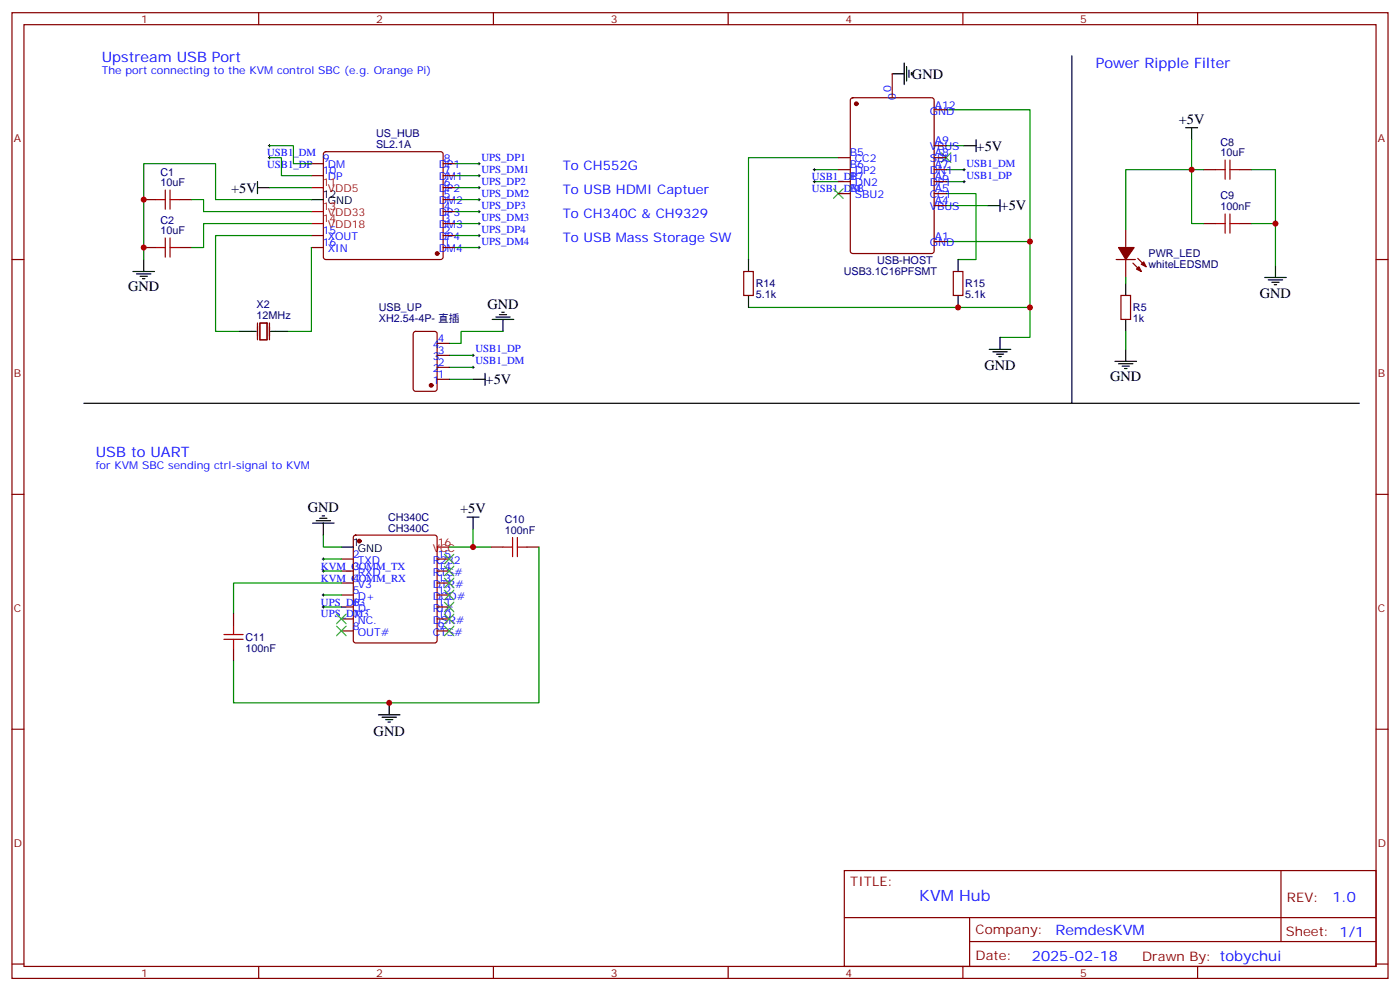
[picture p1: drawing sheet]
<svg xmlns="http://www.w3.org/2000/svg" width="412mm" height="292mm" viewBox="0 0 412 292" stroke-linecap="round" stroke-linejoin="round" font-family="sans-serif">
<g fill="none" stroke="#870000" stroke-width=".35">
<path d="M3.5 3.7h405.4v284.4h-405.4zM7.1 7.3h398.2v277.3h-398.2zM76.2 3.7v3.6M145.3 3.7v3.6M214.5 3.7v3.6M283.6 3.7v3.6M352.8 3.7v3.6M250.7 29l.5-.2h23.3l.6 .4 .1 44.7-.5 .7h-23.5l-.7-.4v-44.7zM262.8 21.7v7.1M275.2 32.3h3.5M42.3 58.8h3.6M52.9 58.8h3.5"/>
<path d="M91.7 51.7h3.5M91.7 48.2h3.5M95.5 44.9l.5-.2h33.8l.5 .2 .2 .5v30.3l-.2 .5-.5 .2h-33.8l-.5-.2-.3-.5v-30.3zM130.5 58.8h3.6M130.5 55.2h3.6M130.5 51.7h3.6M130.5 48.2h3.6M246.9 50h3.6M246.9 46.4h3.6M246.9 53.5h3.6M246.9 57h3.6M275.2 50h3.5"/>
<path d="M275.2 46.4h3.5M275.2 53.5h3.5M275.2 57h3.5M275.2 42.9h3.5M354.5 50h3.6M365.1 50h3.6M3.5 76.4h3.6M42.3 72.9h3.6M52.9 72.9h3.5M91.7 72.9h3.5M91.7 69.4h3.5M130.5 72.9h3.6"/>
<path d="M130.5 69.4h3.6M130.5 65.8h3.6M130.5 62.3h3.6M219.1 79.9h2.8v7.1h-2.8zM275.2 71.1h3.5M275.2 60.5h3.5M280.8 79.9h2.8v7.1h-2.8zM328.8 76.4h5.6M331.6 67.6v5.3M331.6 76.4v5.3M333.7 77.5l2.5 2.4M335.1 76.1l2.5 2.4"/>
<path d="M354.5 65.8h3.6M365.1 65.8h3.6M405.3 76.4h3.6M75.8 95.1v4.9M76.6 95.1h2.1v4.9h-2.1zM79.4 95.1v4.9M121.9 97.8l.5-.2h5.7l.6 .4 .1 16.5-.5 .7h-5.9l-.6-.4-.1-16.5zM330.2 87h2.8v7.1h-2.8zM128.8 111.7h3.5M128.8 108.2h3.5M128.8 104.6h3.5M128.8 101.1h3.5"/>
<path d="M3.5 145.6h3.6M104.3 157.8l.5-.2h23.3l.5 .2 .2 .5v30.3l-.3 .5-.4 .2h-23.3l-.5-.2-.2-.5v-30.3zM405.3 145.6h3.6M100.5 164.6h3.6M100.5 168.1h3.6M100.5 171.7h3.6M100.5 175.2h3.6M100.5 178.7h3.6M128.8 164.6h3.5M128.8 168.1h3.5M128.8 171.7h3.5M128.8 175.2h3.5"/>
<path d="M128.8 178.7h3.5M144.6 161.1h3.6M155.2 161.1h3.5M68.8 180.5v3.5M68.8 191.1v3.5M100.5 182.2h3.6M100.5 185.8h3.6M128.8 182.2h3.5M128.8 185.8h3.5M3.5 214.7h3.6M405.3 214.7h3.6M248.7 256.3h156.6v28.3h-156.6z"/>
<path d="M377.3 256.4v20.8M248.7 270.2h156.5M285.6 277.2h119.6M285.6 270.2v14.1M3.5 283.8h3.6M76.2 284.6v3.5M145.3 284.6v3.5M214.5 284.6v3.5M283.6 284.6v3.5M352.8 284.6v3.5M405.3 283.8h3.6"/>
</g>
<g fill="#870000" stroke="#870000" stroke-width=".35">
<path d="M334.8 79.2l.7-.7 .7 1.4z"/>
<path d="M336.2 77.8l.7-.7 .7 1.4z"/>
<path d="M329.5 72.9h4.6l-2.5 3.5z"/>
<circle cx="128.8" cy="74.6" r=".53"/>
<circle cx="127" cy="113.5" r=".53"/>
<circle cx="252.2" cy="30.6" r=".53"/>
<circle cx="105.8" cy="159.3" r=".53"/>
</g>
<g fill="none" stroke="#000" stroke-width=".35">
<path d="M266.3 18.6v6.3M267.1 19.6v4.2M315.7 16.4v102.3h-291M262.8 21.7h3.5M267.8 20.7v2.1M268.5 21.4v.7M349.2 37.6h3.6M351 37.6v3.5M75.8 55.2h3.6M75.8 53.5v3.5M91.7 58.8h3.5M284 42.9h3.5"/>
<path d="M287.5 41.1v3.6M294.6 58.8v3.5M39.2 79.9h6.3M42.3 76.4v3.5M220.5 76.4v3.5M282.2 76.4v3.5M291 60.5h3.6M375.7 78.2v3.5M40.2 80.6h4.2M41.3 81.4h2.1M42 82.1h.7M70.6 97.6h4.9"/>
<path d="M79.7 97.6h5M145 94.1h6.3M146 93.3h4.3M147.1 92.6h2.1M147.8 91.9h.7M148.2 94.1v3.5M220.5 87v3.5M282.2 87v3.5M294.6 99.3v3.6M331.6 83.5v3.5M331.6 94.1v3.5M372.5 81.7h6.4"/>
<path d="M373.6 82.4h4.2M374.6 83.1h2.2M375.4 83.8h.7M139.3 111.7h3.6M142.9 109.9v3.6M291.4 102.9h6.3M292.5 103.6h4.2M293.5 104.3h2.1M294.2 105h.7M315.7 118.7h84.7M328.4 106.4h6.4M329.5 107.1h4.2"/>
<path d="M330.6 107.8h2.1M331.3 108.5h.7M331.6 102.9v3.5M92.1 154h6.3M93.1 153.3h4.3M94.2 152.6h2.1M94.9 151.9h.7M95.2 154v3.6M137.6 152.3h3.5M139.3 152.3v3.5M100.5 161.1h3.6M111.5 210.5h6.3"/>
<path d="M112.5 211.2h4.3M113.6 211.9h2.1M114.3 212.6h.7M114.7 206.9v3.6"/>
</g>
<g fill="none" stroke="#008700" stroke-width=".35">
<path d="M278.7 32.3h24.7v67h-8.8M56.4 58.8h3.6v3.5h31.7M79.4 46.4h3.5v5.3h8.8M79.4 42.9h7v5.3h5.3M79.4 55.2h12.3M91.7 58.8h-28.2v-10.6h-21.2v28.2M134.1 55.2h7M134.1 48.2h7M134.1 51.7h7M134.1 58.8h7M239.9 50h7M239.9 53.5h7"/>
<path d="M246.9 46.4h-26.4v30M278.7 57h8.8v19.4h-5.3M278.7 50h5.3M278.7 42.9h5.3M278.7 53.5h5.3M351 41.1v24.7h3.5M354.5 50h-22.9v17.6M368.7 50h7v28.2M91.7 65.8h-31.7v7.1h-3.6M91.7 72.9v24.7h-7M91.7 69.4h-28.2v28.2h7.1M134.1 65.8h7"/>
<path d="M134.1 62.3h7M134.1 69.4h7M134.1 72.9h7M278.7 60.5h12.3M278.7 71.1h24.7M368.7 65.8h7M148.2 97.6h-12.4v3.5h-3.5M220.5 90.5h82.9M331.6 81.7v1.8M331.6 97.6v5.3M132.3 104.6h7M132.3 108.2h7"/>
<path d="M132.3 111.7h7M95.2 157.6v3.5h5.3M139.3 155.8v5.3h-7M95.2 175.2h5.3M95.2 178.7h5.3M95.2 164.6h5.3M95.2 168.1h5.3M100.5 171.7h-31.7v8.8M139.3 161.1h5.3M158.7 161.1v45.8h-89.9v-12.3"/>
</g>
<path d="M91.7 55.2h3.5M91.7 62.3h3.5M91.7 65.8h3.5M128.8 161.1h3.5" fill="none" stroke="#f00" stroke-width=".35"/>
<g fill="none" stroke="#a10000" stroke-width=".35">
<path d="M45.9 58.8h2.8M48.7 56v5.6M50.1 58.8h2.8M50.1 56v5.6M358.1 50h2.8M360.9 47.1v5.7M362.3 50h2.8M362.3 47.1v5.7M45.9 72.9h2.8M48.7 70.1v5.6M50.1 70.1v5.6M50.1 72.9h2.8"/>
<path d="M358.1 65.8h2.8M360.9 63v5.7M362.3 63v5.7M362.3 65.8h2.8M151 158.3v5.6M152.4 158.3v5.6M148.2 161.1h2.8M152.4 161.1h2.8M66 188.2h5.6M66 186.8h5.6M68.8 184v2.8M68.8 188.2v2.9"/>
</g>
<g fill="none" stroke="#000" stroke-width=".29">
<path d="M79 46.4h.7M79 42.9h.7M79.4 42.5v.8M79.4 46.1v.7M140.8 48.2h.7M140.8 51.7h.7M140.8 55.2h.7M140.8 58.8h.7M141.1 47.8v.7M141.1 51.4v.7M141.1 54.9v.7M141.1 58.4v.7"/>
<path d="M239.5 50h.7M239.5 53.5h.7M239.9 49.6v.7M239.9 53.1v.7M283.6 50h.7M283.6 53.5h.7M284 49.6v.7M284 53.1v.7M140.8 62.3h.7M140.8 65.8h.7M140.8 72.9h.7M140.8 69.4h.7"/>
<path d="M141.1 61.9v.8M141.1 65.5v.7M141.1 69v.7M141.1 72.5v.7M139 108.2h.7M139 104.6h.7M139.3 104.3v.7M139.3 107.8v.7M94.9 164.6h.7M94.9 168.1h.7M94.9 175.2h.7M94.9 178.7h.7"/>
<path d="M95.2 164.3v.7M95.2 167.8v.7M95.2 174.8v.7M95.2 178.4v.7"/>
</g>
<g fill="none" stroke="#3c3" stroke-width=".35">
<path d="M245.5 55.6l2.9 2.8M248.4 55.6l-2.9 2.8M277.3 45l2.8 2.8M280.1 45l-2.8 2.8M130.9 163.2l2.8 2.8M130.9 166.7l2.8 2.8M130.9 170.3l2.8 2.8M130.9 173.8l2.8 2.8M130.9 177.3l2.8 2.8M133.7 163.2l-2.8 2.8M133.7 166.7l-2.8 2.8M133.7 170.3l-2.8 2.8"/>
<path d="M133.7 173.8l-2.8 2.8M133.7 177.3l-2.8 2.8M99.1 184.4l2.9 2.8M99.1 180.8l2.9 2.9M102 184.4l-2.9 2.8M102 180.8l-2.9 2.9M130.9 180.8l2.8 2.9M130.9 184.4l2.8 2.8M133.7 180.8l-2.8 2.9M133.7 184.4l-2.8 2.8"/>
</g>
<g fill="#c00">
<circle cx="42.3" cy="72.9" r=".88"/>
<circle cx="42.3" cy="58.8" r=".88"/>
<circle cx="351" cy="50" r=".88"/>
<circle cx="375.7" cy="65.8" r=".88"/>
<circle cx="303.4" cy="71.1" r=".88"/>
<circle cx="303.4" cy="90.5" r=".88"/>
<circle cx="282.2" cy="90.5" r=".88"/>
<circle cx="139.3" cy="161.1" r=".88"/>
<circle cx="114.7" cy="206.9" r=".88"/>
</g>
<text font-size="4.6" fill="#00f" x="270.8" y="265.4">KVM Hub</text>
<g font-size="4.2" fill="#00f">
<text x="30" y="18.2">Upstream USB Port</text>
<text x="322.8" y="20">Power Ripple Filter</text>
<text x="28.2" y="134.6">USB to UART</text>
<text x="392.5" y="265.6">1.0</text>
<text x="310.9" y="275.2">RemdesKVM</text>
<text x="304" y="283">2025-02-18</text>
</g>
<g font-size="4.2">
<text x="268.6" y="23.2">GND</text>
<text x="347.2" y="36.5">+5V</text>
<text x="287.7" y="44.3">+5V</text>
<text x="68.1" y="56.7">+5V</text>
<text x="294.7" y="62">+5V</text>
<text x="37.7" y="85.6">GND</text>
<text x="371.1" y="87.8">GND</text>
<text x="143.6" y="90.8">GND</text>
<text x="143.1" y="113.1">+5V</text>
<text x="290" y="109">GND</text>
<text x="327" y="112">GND</text>
<text x="90.7" y="150.8">GND</text>
<text x="135.6" y="151.2">+5V</text>
<text x="110.1" y="216.6">GND</text>
</g>
<g font-size="3.9" fill="#00f">
<text x="165.8" y="50">To CH552G</text>
<text x="165.8" y="57">To USB HDMI Captuer</text>
<text x="165.8" y="64.1">To CH340C &amp; CH9329</text>
<text x="165.8" y="71.1">To USB Mass Storage SW</text>
</g>
<g font-size="3.9" fill="#800">
<text x="250.5" y="260.9">TITLE:</text>
<text x="379.1" y="265.6">REV:</text>
<text x="287.4" y="275.1">Company:</text>
<text x="378.7" y="275.7">Sheet: 1/1</text>
<text x="287.4" y="282.8">Date:</text>
<text x="336.4" y="282.9">Drawn By: tobychui</text>
</g>
<g font-size="3.2" fill="#800">
<text x="41.6" y="6.7">1</text>
<text x="110.8" y="6.7">2</text>
<text x="179.9" y="6.7">3</text>
<text x="249.1" y="6.7">4</text>
<text x="318.2" y="6.7">5</text>
<text x="4.1" y="41.8">A</text>
<text x="405.9" y="41.8">A</text>
<text x="4.1" y="111">B</text>
<text x="405.9" y="111">B</text>
<text x="4.1" y="180.1">C</text>
<text x="405.9" y="180.1">C</text>
<text x="4.1" y="249.3">D</text>
<text x="405.9" y="249.3">D</text>
<text x="41.6" y="287.5">1</text>
<text x="110.8" y="287.5">2</text>
<text x="179.9" y="287.5">3</text>
<text x="249.1" y="287.5">4</text>
<text x="318.2" y="287.5">5</text>
</g>
<g font-size="3.2" fill="#00f">
<text x="30" y="21.7">The port connecting to the KVM control SBC (e.g. Orange Pi)</text>
<text x="262.5" y="27" transform="rotate(-90 262.5 27)">0</text>
<text x="263.9" y="29.5" transform="rotate(-90 263.9 29.5)">0</text>
<text x="273.9" y="33.7">GND</text>
<text x="275.3" y="32">A12</text>
<text x="78.7" y="46">USB1_DM</text>
<text x="95.1" y="47.8">9</text>
<text x="130.7" y="47.8">8</text>
<text x="141.8" y="47.3">UPS_DP1</text>
<text x="250.3" y="46.1">B5</text>
<text x="251.8" y="47.8">CC2</text>
<text x="273.9" y="47.8">SBU1</text>
<text x="273.9" y="44.3">VBUS</text>
<text x="275.3" y="46.1">A8</text>
<text x="275.3" y="42.5">A9</text>
<text x="78.7" y="49.5">USB1_DP</text>
<text x="95.1" y="51.4">10</text>
<text x="96.6" y="49.6">DM</text>
<text x="96.6" y="53.1">DP</text>
<text x="129.2" y="53.1">DM1</text>
<text x="129.2" y="49.6">DP1</text>
<text x="130.7" y="51.4">7</text>
<text x="141.8" y="50.8">UPS_DM1</text>
<text x="239.2" y="53.1">USB1_DP</text>
<text x="250.3" y="49.6">B6</text>
<text x="250.3" y="53.1">B7</text>
<text x="251.8" y="51.4">DP2</text>
<text x="273.9" y="51.4">DN1</text>
<text x="275.3" y="53.1">A6</text>
<text x="275.3" y="49.6">A7</text>
<text x="284.7" y="49.1">USB1_DM</text>
<text x="284.7" y="52.6">USB1_DP</text>
<text x="129.2" y="56.7">DP2</text>
<text x="130.7" y="58.4">5</text>
<text x="130.7" y="54.9">6</text>
<text x="141.8" y="54.4">UPS_DP2</text>
<text x="141.8" y="57.9">UPS_DM2</text>
<text x="239.2" y="56.6">USB1_DM</text>
<text x="250.3" y="56.7">B8</text>
<text x="251.8" y="54.9">DN2</text>
<text x="251.8" y="58.4">SBU2</text>
<text x="273.9" y="58.4">CC1</text>
<text x="273.9" y="54.9">DP1</text>
<text x="275.3" y="56.7">A5</text>
<text x="129.2" y="63.7">DP3</text>
<text x="129.2" y="60.2">DM2</text>
<text x="130.7" y="65.5">3</text>
<text x="130.7" y="61.9">4</text>
<text x="141.8" y="61.4">UPS_DP3</text>
<text x="141.8" y="64.9">UPS_DM3</text>
<text x="273.9" y="61.9">VBUS</text>
<text x="275.3" y="60.2">A4</text>
<text x="95.1" y="69">15</text>
<text x="96.6" y="70.8">XOUT</text>
<text x="129.2" y="70.8">DP4</text>
<text x="129.2" y="67.2">DM3</text>
<text x="130.7" y="69">2</text>
<text x="141.8" y="68.5">UPS_DP4</text>
<text x="275.3" y="70.8">A1</text>
<text x="95.1" y="72.5">16</text>
<text x="96.6" y="74.3">XIN</text>
<text x="129.2" y="74.3">DM4</text>
<text x="130.7" y="72.5">1</text>
<text x="141.8" y="72">UPS_DM4</text>
<text x="273.9" y="72.5">GND</text>
<text x="128.9" y="100.8">4</text>
<text x="127.5" y="106">3</text>
<text x="127.5" y="102.5">4</text>
<text x="128.9" y="107.8">2</text>
<text x="128.9" y="104.3">3</text>
<text x="140.1" y="107.3">USB1_DM</text>
<text x="140.1" y="103.7">USB1_DP</text>
<text x="127.5" y="113.1">1</text>
<text x="127.5" y="109.6">2</text>
<text x="128.9" y="111.3">1</text>
<text x="28.2" y="138.1">for KVM SBC sending ctrl-signal to KVM</text>
<text x="94.5" y="167.7">KVM_COMM_TX</text>
<text x="103.9" y="164.3">2</text>
<text x="103.9" y="167.8">3</text>
<text x="105.4" y="166">TXD</text>
<text x="127.5" y="166">R232</text>
<text x="128.9" y="167.8">14</text>
<text x="128.9" y="164.3">15</text>
<text x="94.5" y="171.2">KVM_COMM_RX</text>
<text x="103.9" y="171.3">4</text>
<text x="105.4" y="169.5">RXD</text>
<text x="105.4" y="173.1">V3</text>
<text x="127.5" y="173.1">DTR#</text>
<text x="127.5" y="169.5">RTS#</text>
<text x="128.9" y="171.3">13</text>
<text x="94.5" y="178.3">UPS_DP3</text>
<text x="103.9" y="174.8">5</text>
<text x="103.9" y="178.4">6</text>
<text x="105.4" y="176.6">D+</text>
<text x="127.5" y="176.6">DCD#</text>
<text x="128.9" y="178.4">11</text>
<text x="128.9" y="174.8">12</text>
<text x="94.5" y="181.8">UPS_DM3</text>
<text x="103.9" y="181.9">7</text>
<text x="103.9" y="185.4">8</text>
<text x="105.4" y="180.1">D-</text>
<text x="105.4" y="183.7">NC.</text>
<text x="127.5" y="183.7">DSR#</text>
<text x="127.5" y="180.1">RI#</text>
<text x="128.9" y="185.4">9</text>
<text x="128.9" y="181.9">10</text>
<text x="105.4" y="187.2">OUT#</text>
<text x="127.5" y="187.2">CTS#</text>
</g>
<g font-size="3.2" fill="#000080">
<text x="110.8" y="40.5">US_HUB</text>
<text x="110.8" y="43.6">SL2.1A</text>
<text x="359.5" y="46.1">10uF</text>
<text x="359.5" y="43">C8</text>
<text x="47.3" y="51.8">C1</text>
<text x="47.3" y="54.9">10uF</text>
<text x="359.5" y="58.7">C9</text>
<text x="47.3" y="65.9">C2</text>
<text x="359.5" y="61.9">100nF</text>
<text x="47.3" y="69">10uF</text>
<text x="258.4" y="77.7">USB-HOST</text>
<text x="338.3" y="75.8">PWR_LED</text>
<text x="248.5" y="81.1">USB3.1C16PFSMT</text>
<text x="338.3" y="79">whiteLEDSMD</text>
<text x="222.6" y="87.8">5.1k</text>
<text x="222.6" y="84.6">R14</text>
<text x="284.3" y="87.8">5.1k</text>
<text x="284.3" y="84.6">R15</text>
<text x="75.6" y="94.1">12MHz</text>
<text x="75.6" y="90.8">X2</text>
<text x="111.6" y="94.8">XH2.54-4P- 直插</text>
<text x="111.6" y="91.7">USB_UP</text>
<text x="333.7" y="94.8">1k</text>
<text x="333.7" y="91.6">R5</text>
<text x="114.3" y="153.3">CH340C</text>
<text x="148.7" y="154">C10</text>
<text x="114.3" y="156.5">CH340C</text>
<text x="148.7" y="157.2">100nF</text>
<text x="72.3" y="191.9">100nF</text>
<text x="72.3" y="188.7">C11</text>
</g>
<g font-size="3.2" fill="#f00">
<text x="95.1" y="54.9">11</text>
<text x="96.6" y="56.7">VDD5</text>
<text x="95.1" y="61.9">13</text>
<text x="95.1" y="65.5">14</text>
<text x="96.6" y="63.7">VDD33</text>
<text x="96.6" y="67.2">VDD18</text>
<text x="128.9" y="160.7">16</text>
<text x="127.5" y="162.5">VCC</text>
</g>
<g font-size="3.2">
<text x="95.1" y="58.4">12</text>
<text x="96.6" y="60.2">GND</text>
<text x="103.9" y="160.7">1</text>
<text x="105.4" y="162.5">GND</text>
</g>
</svg>
